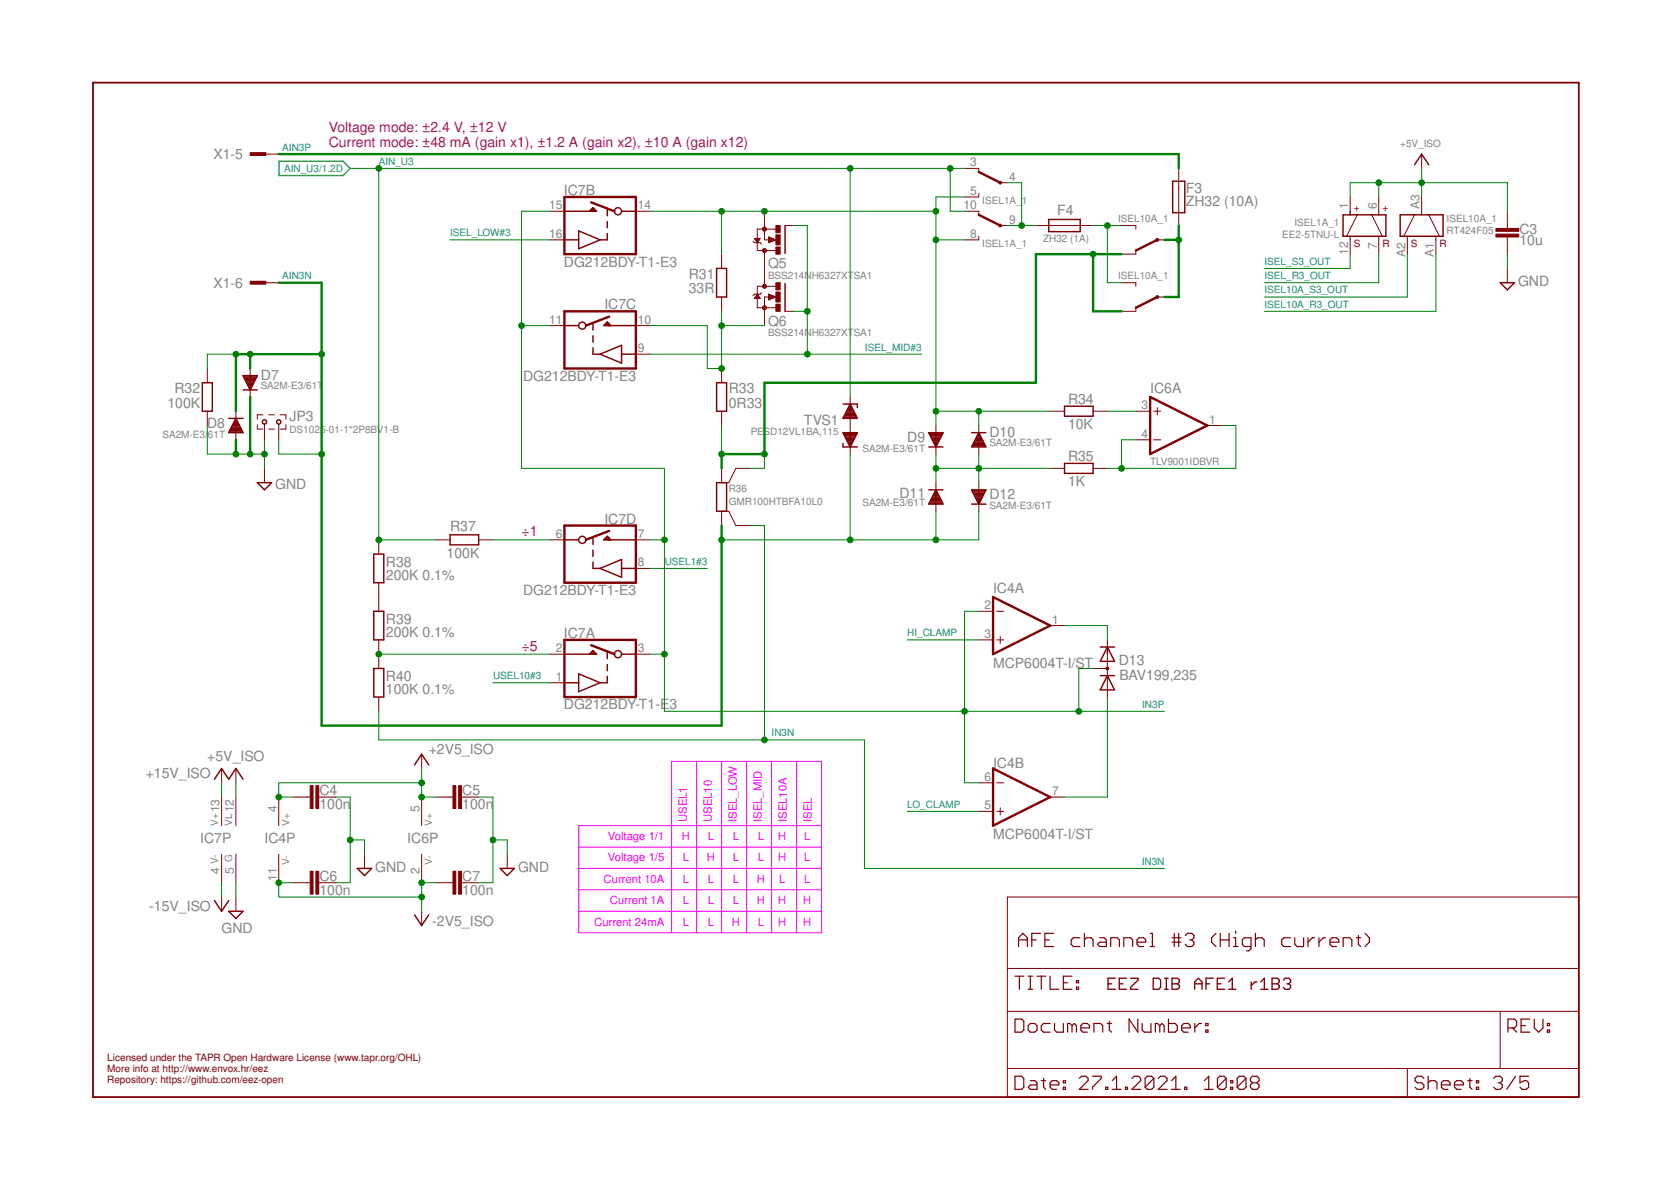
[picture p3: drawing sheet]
<svg xmlns="http://www.w3.org/2000/svg" width="297mm" height="210mm" viewBox="0 0 297 210" stroke-linecap="round" stroke-linejoin="round" font-family="sans-serif">
<g fill="none" stroke="#800000" stroke-width=".21">
<path d="M180.4 173.5h1.6M181.1 168.2v-1.5l.7-.8 .8 .8v1.5M181.1 167h1.5M181.2 173.5v2.3M182.8 173.5h.8M182.8 175.8h.8M183.2 173.5v2.3M183.4 167h.8M184.3 173.5h1.6M185 165.9h-1.6v2.3M185.1 173.5v2.3M185.7 167h.8"/>
<path d="M186.7 173.5v2.3h1.5M187.3 165.9h-1.6v2.3h1.6M189 174.7h.8M190.6 173.5h-1.6v2.3h1.6M191.3 175.5h.4v.3h-.4zM191.3 174.3h.4v.4h-.4zM192 166.7h-1.2l-.4 .3v.8l.4 .4h1.2M192.8 167l.3-.3h.8l.4 .3v1.2M192.8 165.9v2.3M195.5 166.7h.8l.4 .3v1.2h-1.2l-.4-.4 .4-.4h1.2M197.4 168.2v-1.5h1.2l.4 .3v1.2M199.8 168.2v-1.5h1.1l.4 .3v1.2"/>
<path d="M202.1 167.4h1.6v-.4l-.4-.3h-.8l-.4 .3v.8l.4 .4h.8M204.4 165.9h.5v2.3M204.4 168.2h.8M208.3 166.7h1.6M208.3 167.4h1.6M208.7 165.9v2.3M209.5 165.9v2.3M210.7 166.3l.4-.4h.8l.3 .4v.4l-.3 .3M211.5 167h.4M211.9 167l.3 .4v.4l-.3 .4h-.8l-.4-.4M216.2 165.9l-.8 .8v.7l.8 .8M216.9 167h1.6"/>
<path d="M216.9 165.9v2.3M218.5 165.9v2.3M219.3 168.2h.7M219.3 166.7h.3v1.5M219.6 165.5v.4M222.4 168.2h-1.2l-.4-.4v-.8l.4-.3h1.2v1.9l-.4 .4h-.4M223.2 167l.3-.3h.8l.4 .3v1.2M223.2 165.9v2.3M229.4 166.7h-1.2l-.4 .3v.8l.4 .4h1.2M230.2 166.7v1.1l.4 .4h1.1v-1.5M232.5 166.7v1.5M233.7 166.7h-.4l-.8 .7"/>
<path d="M234.5 166.7v1.5M235.6 166.7h-.4l-.7 .7M236.4 167.4h1.6v-.4l-.4-.3h-.8l-.4 .3v.8l.4 .4h.8M238.8 168.2v-1.5h1.1l.4 .3v1.2M241.1 166.7h.8M241.5 166.3v1.5l.4 .4M242.7 165.9l.7 .8v.7l-.7 .8M180.4 181.1h1.2l.4 .4v1.6l-.4 .4h-1.2zM180.4 191.3h1.2l.4 .4v1.5l-.4 .4h-1.2zM182.8 182.3l.4-.4h.7l.4 .4v.8l-.4 .4h-.7l-.4-.4zM183.2 192.1h.7l.4 .3v1.2h-1.1l-.4-.4 .4-.4h1.1M185.1 192.1h.8"/>
<path d="M185.5 191.7v1.5l.4 .4M186.7 192.8h1.5v-.4l-.4-.3h-.8l-.3 .3v.8l.3 .4h.8M186.7 181.9h-1.2l-.4 .4v.8l.4 .4h1.2M187.5 181.9v1.2l.3 .4h1.2v-1.6M189 193.2h.4v.4h-.4zM189 192.1h.4v.3h-.4zM190.6 182.3l-.4-.4h-.4v1.6M190.6 182.3l.4-.4 .3 .4v1.2M190.6 182.3v1.2M191.9 191.7l.4-.4h.7l.4 .4v.4l-1.5 1.5h1.5M192.1 182.7h1.6v-.4l-.4-.4h-.8l-.4 .4v.8l.4 .4h.8M194.2 191.3h1.5v.4l-1.5 1.5v.4"/>
<path d="M194.5 183.5v-1.6h1.1l.4 .4v1.2M196.5 193.2h.4v.4h-.4zM196.8 181.9h.8M197.2 181.5v1.6l.4 .4M197.7 193.6h1.6M197.7 192.1l.8-.8v2.3M200 193.2h.4v.4h-.4zM201.2 191.7l.4-.4h.8l.4 .4v.4l-1.6 1.5h1.6M202.3 181.1v2.4l-1.6-2.4v2.4M203 181.9v1.2l.4 .4h1.2v-1.6M205.1 191.7v1.5l-.4 .4h-.8l-.3-.4M205.1 191.7l-.4-.4h-.8l-.3 .4v1.5"/>
<path d="M205.1 191.7l-1.5 1.5M205.9 191.7l.4-.4h.8l.4 .4v.4l-1.6 1.5h1.6M206.2 182.3l-.4-.4h-.4v1.6M206.2 182.3v1.2M206.2 182.3l.3-.4 .4 .4v1.2M207.7 181.1v2.4h1.2l.4-.4v-.8l-.4-.4h-1.2M208.2 193.6h1.6M208.2 192.1l.8-.8v2.3M210.1 182.7h1.5v-.4l-.4-.4h-.8l-.3 .4v.8l.3 .4h.8M210.6 193.2h.4v.4h-.4zM212.4 181.9v1.6M213.6 181.9h-.4l-.8 .8"/>
<path d="M214.1 193.6h1.5M214.1 192.1l.8-.8v2.3M214.3 183.1h.4v.4h-.4zM214.3 181.9h.4v.4h-.4zM218 191.7v1.5l-.4 .4h-.8l-.4-.4M218 191.7l-.4-.4h-.8l-.4 .4v1.5M218 191.7l-1.6 1.5M218.8 193.2h.3v.4h-.3zM218.8 192.1h.3v.3h-.3zM221.5 191.7v1.5l-.4 .4h-.8l-.4-.4M221.5 191.7l-.4-.4h-.8l-.4 .4v1.5M221.5 191.7l-1.6 1.5"/>
<path d="M222.7 192.4l-.4 .4v.4l.4 .4h.7l.4-.4v-.4l-.4-.4M222.7 192.4l-.4-.3v-.4l.4-.4h.7l.4 .4v.4l-.4 .3M222.7 192.4h.7M253.1 191.7l-.4-.4h-.8l-.4 .4v.4l.4 .3h.8l.4 .4v.4l-.4 .4h-.8l-.4-.4M253.9 192.4l.4-.3h.8l.3 .3v1.2M253.9 191.3v2.3M256.2 192.8h1.6v-.4l-.4-.3h-.8l-.4 .3v.8l.4 .4h.8M258.6 192.8h1.5v-.4l-.4-.3h-.7l-.4 .3v.8l.4 .4h.7M260.9 192.1h.8M261.3 191.7v1.5l.4 .4M262.4 193.2h.4v.4h-.4zM262.4 192.1h.4v.3h-.4z"/>
<path d="M265.5 191.7l.4-.4h.8l.4 .4v.4l-.4 .3M266.3 192.4h.4M266.7 192.4l.4 .4v.4l-.4 .4h-.8l-.4-.4M268.1 182.7h1.1l.4-.4v-.8l-.4-.4h-1.1v2.4M268.8 182.7l.8 .8M269.4 191.3l-1.6 2.3M270.4 182.3h.8M271.7 191.3h-1.5v1.1l.8-.3h.4l.3 .3v.8l-.3 .4h-.8l-.4-.4M271.9 181.1h-1.5v2.4h1.5M272.7 181.1v1.6l.8 .8 .8-.8v-1.6M275.1 183.1h.4v.4h-.4zM275.1 181.9h.4v.4h-.4z"/>
</g>
<path d="M16.5 14.7h264.1v180.3h-264.1z" fill="none" stroke="#800000" stroke-width=".32"/>
<g fill="none" stroke="#800000" stroke-width=".18">
<path d="M47 27.4h2.6M97.8 37.5h2.5M113 37.5h2.6M135.9 37.5v5.1h.9M171.4 29.9h2.6v.7M171.4 37.5h2.6v.7M174 34.4v.6h-2.6M177.8 32.5h1.3M209.5 29.9v10.2M240 35v3.2M241.3 38.2l-1.9 3.8M243.8 38.2l1.9 3.8"/>
<path d="M245.1 35v3.2M251.4 38.2l-1.9 3.8M252.7 27.4v2.5M252.7 35v3.2M254 38.2l1.9 3.8M267.9 37.5v3.1M47 50.2h2.6M97.8 42.6h2.5M97.8 57.9h2.5M113 57.9h2.6M128.3 45.2v2.5M128.3 52.8v2.5"/>
<path d="M133.9 42.9l.2 .2h1l.3 .3M134.1 42.4h1l-.5 .7zM134.1 53h1M134.2 52.9h.8M134.2 42.5h.8M134.3 52.8h.7M134.3 42.7h.6M134.4 52.7h.5M134.4 42.8h.5M134.5 42.9h.3M134.5 52.5h.3M134.5 52.4h.2"/>
<path d="M134.5 43h.2M134.6 52.3h.1M134.6 52.3l.5 .7h-1zM135.4 52l-.3 .3h-1l-.2 .2M135.9 44.5v6.4M136.7 42.1l1.2 .5-1.2 .5zM136.7 43h.2M136.7 42.9h.5M136.7 42.8h.9M136.7 42.7h1.2M136.7 42.5h1M136.7 42.4h.7"/>
<path d="M136.7 42.3h.4M136.7 42.2h.1M136.7 53.3h.1M136.7 53.1h.3M136.7 53h.6M136.7 52.9h.9M136.7 52.7h.9M136.7 52.5h.6M136.7 52.4h.3M136.7 52.3h.1M137.9 50.9h-3.3v3.8h3.3M137.9 52.8h-2v5.1"/>
<path d="M137.9 40.7h-3.3v3.8h3.3M137.9 52.8l-1.2-.5v1M137.9 52.8l-1.2 .5M139.6 40.1h1.4M139.6 55.3h1.4M174 42v.6h-2.6M177.8 40.1h1.3M184.1 40.1h10.2M199.4 40.1h2.5v.6M199.4 50.2h2.5v.7M201.9 54.7v.6h-2.5M201.9 44.5v.7h-2.5"/>
<path d="M205.7 42.6h1.3M205.7 52.8h1.3M240 42v3.2M245.1 42v3.2M250.2 42v3.2M255.2 42v3.2M267.9 42.1v3.1M267.9 47.7v2.5M36.9 65.5v2.5M36.9 73.1v2.5M41.9 73.1v5.1M44.5 65.5v5"/>
<path d="M45.7 75.5v.8h1.1M46.8 73.7h-1.1v.8M47 75.4v2.8M47.8 73.7h1M47.8 76.3h1M49.6 75.4v2.8M49.8 73.7h1v.8M50.8 75.5v.8h-1M113 62.9h2.6M128.3 65.5v2.5M128.3 73.1v2.5M151.1 70.5v10.2"/>
<path d="M166.4 75.6v5.1M174 75.6v5.1M186.7 73.1h2.5M194.3 73.1h2.5M201.9 73.1h2.5M201.9 78.2h2.5M205.1 73.1h1.3M205.1 78.2h1.3M205.7 72.5v1.2M214.6 75.6h2.5M47 83.2v2.6M67.3 95.9v2.6"/>
<path d="M77.5 95.9h2.5M85.1 95.9h2.5M97.8 95.9h2.5M113 95.9h2.6M128.3 83.2v2.6h1.2l1.3-2.6h2.5M128.3 93.4v-2.5h1.2l1.3 2.5h2.5M166.4 85.8v5.1M174 85.8v5.1M186.7 83.2h2.5M194.3 83.2h2.5M67.3 103.6v5M67.3 113.7v5.1"/>
<path d="M97.8 116.3h2.5M113 116.3h2.6M113 101h2.6M174 113.7h2.5M174 108.6h2.5M177.2 113.7h1.2M177.2 108.6h1.2M177.8 113.1v1.3M186.7 111.2h2.5M194.3 118.8h2.5M196.8 113.7v10.2M39.4 136.6v2.5"/>
<path d="M41.9 136.6v2.5M67.3 123.9v2.5M75 134v2.6M97.8 121.3h2.5M174 139.1h2.5M177.2 139.1h1.2M39.4 141.7v5M39.4 151.8v5.1M39.4 159.4v2.6M41.9 141.7v5M41.9 151.8v5.1M41.9 159.4v2.6"/>
<path d="M49.6 141.7v5M49.6 151.8v5.1M52.1 141.7h3M52.1 156.9h3M56.7 141.7h3M56.7 156.9h3M64.8 151.8v2.5M75 141.7v5M75 151.8v5.1M77.5 141.7h3M77.5 156.9h3M82 141.7h3.1"/>
<path d="M82 156.9h3.1M90.2 151.8v2.5M174 144.2h2.5M177.2 144.2h1.2M177.8 143.6v1.2M179.1 159.4h101.5v35.6h-101.5zM186.7 141.7h2.5M75 162v2.5M179.1 179.7h101.5M179.1 172.1h101.5M266.7 179.7v10.2M179.1 189.9h101.5"/>
<path d="M250.2 189.9v5.1"/>
</g>
<g fill="none" stroke="#800000" stroke-width=".23">
<path d="M197 174.9h.6M198.3 173.9h-1.3v1.9h1.3M199 174.9h.6M200.3 173.9h-1.3v1.9h1.3M201 173.9h1.3v.3l-1.3 1.3v.3h1.3M205 173.9h1l.3 .3v1.3l-.3 .3h-1zM207 173.9h.7M207 175.8h.7M207.3 173.9v1.9M208.3 173.9h1l.4 .3v.3l-.4 .4 .4 .3v.3l-.4 .3h-1zM208.3 174.9h1M212.4 174.9h1.3"/>
<path d="M212.4 175.8v-1.3l.6-.6 .7 .6v1.3M214.4 174.9h.6M215.7 173.9h-1.3v1.9M216.4 174.9h.6M217.7 173.9h-1.3v1.9h1.3M218.4 175.8h1.3M218.4 174.5l.7-.6v1.9M222.4 174.5v1.3M223.4 174.5h-.3l-.7 .7M224.1 175.8h1.3M224.1 174.5l.6-.6v1.9M226.1 173.9h1l.3 .3v.3l-.3 .4 .3 .3v.3l-.3 .3h-1z"/>
<path d="M226.1 174.9h1M228.1 174.2l.4-.3h.6l.3 .3v.3l-.3 .4M228.8 174.9h.3M229.1 174.9l.3 .3v.3l-.3 .3h-.6l-.4-.3"/>
</g>
<g fill="none" stroke="#800000" stroke-width=".25">
<path d="M100.3 37.5h5.7l-.6-.6-.6 .6M104.9 37.5h1.1M105.1 37.2h.6M105.3 37h.2M107.9 37.2v1.2M107.9 39.4v1.1M110.5 37.5h2.5M186.4 39h5.6v2.2h-5.6zM208.4 32.2h2.2v5.6h-2.2zM238.7 38.2h7.7v3.8h-7.7zM248.9 38.2h7.6v3.8h-7.6zM251.4 29.3l1.3-1.9 1.3 1.9"/>
<path d="M100.3 42.6h2.6M100.3 57.9h2.6M102.9 41l3.8 1.6-3.8 1.6zM105.4 57.6v1.1M105.4 59.7v1.1M107.5 57.7h.9M107.7 57.4h.5M107.9 41.5v1.1h-1.2M107.9 57.2l-.6 .7h5.7M107.9 57.2l.7 .7M107.9 57.2h.1M127.4 47.7h1.8v5.1h-1.8z"/>
<path d="M139.6 40.1v4.9M139.6 50.4v4.9M266.7 50.2h2.5l-1.3 1.3zM36 68h1.7v5.1h-1.7zM40.7 74.4h2.5M40.7 76.8h2.4M40.8 76.6h2.2M40.9 76.3h2M41 76.1h1.8M41.2 75.9h1.5M41.3 75.7h1.3M41.4 75.5h1.1"/>
<path d="M41.5 75.2h.9M41.6 75h.6M41.7 74.8h.4M41.8 74.6h.2M41.9 74.4l1.3 2.5h-2.5zM43.2 69.3h2.5M43.2 66.8h2.5l-1.2 2.5zM43.2 66.8h2.5M43.3 67h2.3M43.4 67.2h2.1M43.5 67.5h1.9M43.7 67.7h1.6"/>
<path d="M43.8 67.9h1.4M43.9 68.1h1.1M44 68.3h.9M44.1 68.6h.7M44.2 68.8h.5M44.3 69h.3M44.4 69.2h.1M105.4 61.8v1.1h1.3M106.7 62.9l3.8-1.5v3.1zM110.5 62.9h2.5M127.4 68h1.8v5.1h-1.8zM149.9 78.8v.6h2.5"/>
<path d="M149.9 76.9h2.5l-1.3 2.5zM149.9 71.8h2.5v.7M149.9 77h2.5M150 74.1h2.3M150 77.2h2.2M150.1 73.9h2.1M150.1 77.4h2M150.2 73.7h1.8M150.2 77.7h1.8M150.3 73.4h1.6M150.3 77.9h1.6M150.4 73.2h1.4"/>
<path d="M150.5 78.1h1.3M150.5 73h1.2M150.6 78.3h1.1M150.6 72.8h1M150.7 78.6h.9M150.8 72.6h.7M150.8 78.8h.7M150.9 72.3h.5M150.9 79h.4M151 72.1h.3M151 79.2h.2M151.1 71.9h.1"/>
<path d="M151.1 71.8l1.3 2.6h-2.5zM165.1 79.4h2.5M165.1 76.9h2.5l-1.2 2.5zM165.1 77h2.5M165.2 77.2h2.3M165.4 77.4h2M165.5 77.7h1.8M165.6 77.9h1.5M165.7 78.1h1.3M165.8 78.3h1.1M165.9 78.6h.9M166 78.8h.7"/>
<path d="M166.1 79h.5M166.3 79.2h.2M172.7 76.9h2.6M172.8 79.2h2.4M172.9 79h2.1M173 78.8h1.9M173.2 78.6h1.6M173.3 78.3h1.4M173.4 78.1h1.2M173.5 77.9h1M173.6 77.7h.8M173.7 77.4h.6"/>
<path d="M173.8 77.2h.3M173.9 77h.1M174 76.9l1.3 2.5h-2.6zM189.2 72.2h5.1v1.8h-5.1zM45.7 85.8h2.6l-1.3 1.3zM66.4 98.5h1.8v5.1h-1.8zM80 95.1h5.1v1.7h-5.1zM100.3 95.9h2.6M105.4 95.6v1.2M105.4 97.8v1.1M105.4 99.9v1.1h1.3M107.4 95.9h1.1"/>
<path d="M107.6 95.7h.7M107.8 95.4h.3M108.6 95.9l-.7-.6-.6 .6h5.7M127.4 85.8h1.8v5.1h-1.8zM165.1 87.1h2.5M165.2 89.5h2.4M165.3 89.2h2.1M165.4 89h1.9M165.5 88.8h1.7M165.6 88.6h1.5M165.7 88.3h1.3M165.8 88.1h1.1"/>
<path d="M165.9 87.9h.9M166.1 87.7h.6M166.2 87.4h.4M166.3 87.2h.2M166.4 87.1l1.2 2.5h-2.5zM172.7 89.6h2.6M172.7 87.1h2.6l-1.3 2.5zM172.8 87.2h2.4M172.9 87.4h2.2M173 87.7h1.9M173.1 87.9h1.7M173.2 88.1h1.5"/>
<path d="M173.4 88.3h1.2M173.5 88.6h1M173.6 88.8h.8M173.7 89h.6M173.8 89.2h.4M173.9 89.5h.2M189.2 82.4h5.1v1.7h-5.1zM66.4 108.6h1.8v5.1h-1.8zM66.4 118.8h1.8v5.1h-1.8zM100.3 116.3h5.7l-.6-.7-.6 .7M102.9 119.8l3.8 1.5-3.8 1.6zM104.9 116.1h1"/>
<path d="M105.2 115.9h.5M105.4 115.7h.1M106.7 101l3.8-1.6v3.2zM107.9 116v1.1M107.9 118.1v1.1M110.5 116.3h2.5M110.5 101h2.5M195.6 115h2.5M196.8 115l1.3 2.5h-2.5zM38.1 138.5l1.3-1.9 1.3 1.9 1.2-1.9 1.3 1.9M73.7 136l1.3-2 1.2 2M100.3 121.3h2.6"/>
<path d="M107.9 120.2v1.1h-1.2M195.6 120.1h2.5M196.8 120.1l1.3 2.5h-2.5zM63.5 154.3h2.6l-1.3 1.3zM88.9 154.3h2.5l-1.2 1.3zM38.1 160.1l1.3 1.9 1.3-1.9M40.7 162h2.5l-1.3 1.2zM73.7 162.6l1.3 1.9 1.2-1.9"/>
<circle cx="109.9" cy="37.5" r=".64"/>
<circle cx="103.5" cy="57.9" r=".64"/>
<circle cx="47" cy="75" r=".38"/>
<circle cx="49.6" cy="75" r=".38"/>
<circle cx="103.5" cy="95.9" r=".64"/>
<circle cx="109.9" cy="116.3" r=".64"/>
</g>
<g fill="none" stroke="#800000" stroke-width=".42">
<path d="M100.3 35h12.7v10.2h-12.7zM105.1 36l4.1 1.5M174 30.6l3.8 1.9M174 38.2l3.8 1.9M100.3 55.3h12.7v10.2h-12.7zM108.3 56.3l-4.2 1.6M205.7 52.8l-3.8 1.9M205.7 42.6l-3.8 1.9M204.4 70.5l10.2 5.1-10.2 5.1zM100.3 93.4h12.7v10.2h-12.7zM108.3 94.4l-4.2 1.5M100.3 113.7h12.7v10.2h-12.7z"/>
<path d="M105.1 114.7l4.1 1.6M176.5 106.1l10.2 5.1-10.2 5.1zM176.5 136.6l10.2 5.1-10.2 5z"/>
<circle cx="177.8" cy="32.5" r=".13"/>
<circle cx="177.8" cy="40.1" r=".13"/>
<circle cx="205.7" cy="52.8" r=".13"/>
<circle cx="205.7" cy="42.6" r=".13"/>
<circle cx="196.8" cy="118.8" r=".13"/>
</g>
<g fill="#800000" stroke="#800000" stroke-width=".18">
<path d="M80.5 139.6h.5v4.1h-.5z"/>
<path d="M81.5 139.6h.5v4.1h-.5z"/>
<path d="M80.5 154.9h.5v4h-.5z"/>
<path d="M81.5 154.9h.5v4h-.5z"/>
<path d="M137.9 40.1h.8v1.3h-.8z"/>
<path d="M137.9 43.9h.8v1.3h-.8z"/>
<path d="M137.9 41.7h.8v1.8h-.8z"/>
<path d="M137.9 54.1h.8v1.2h-.8z"/>
<path d="M137.9 50.2h.8v1.3h-.8z"/>
<path d="M137.9 51.9h.8v1.8h-.8z"/>
<path d="M44.5 27.1h2.8v.5h-2.8z"/>
<path d="M44.5 50h2.8v.5h-2.8z"/>
<path d="M55.1 139.6h.5v4.1h-.5z"/>
<path d="M56.2 139.6h.5v4.1h-.5z"/>
<path d="M55.1 154.9h.5v4h-.5z"/>
<path d="M56.2 154.9h.5v4h-.5z"/>
<path d="M265.9 41.6h4.1v.5h-4.1z"/>
<path d="M265.9 40.6h4.1v.5h-4.1z"/>
</g>
<g fill="#800000" stroke="#800000" stroke-width=".18">
<circle cx="135.9" cy="44.5" r=".36"/>
<circle cx="135.9" cy="40.7" r=".36"/>
<circle cx="135.9" cy="50.9" r=".36"/>
<circle cx="135.9" cy="54.7" r=".36"/>
</g>
<g fill="none" stroke="#008000" stroke-width=".18">
<path d="M62.3 29.9h109.1M67.3 29.9v66h10.2M97.8 37.5h-5.1v45.7h25.4v43.2h88.9M115.6 37.5h50.8M128.3 37.5v7.7M151.1 29.9v40.6M168.9 29.9v7.6h2.5M171.4 35h-5v40.6M179.1 32.5h2.5v7.6M240 35v-2.5h27.9v5M245.1 32.5v2.5M252.7 29.9v5.1"/>
<path d="M80 42.6h17.8M92.7 57.9h5.1M128.3 55.3v10.2h-2.6v-7.6h-10.1M128.3 57.9h7.6M141 40.1h2.5v22.8M141 55.3h2.5M166.4 42.6h5M179.1 40.1h5M194.3 40.1h5.1M196.8 40.1v10.1h2.6M240 45.2v2.5h-15.2M245.1 45.2v5h-20.3"/>
<path d="M250.2 45.2v7.6h-25.4M255.2 45.2v10.1h-30.4M267.9 45.2v2.5M36.9 75.6v5.1h10.1M41.9 62.9h-5v2.6M47 78.2v5M49.6 78.2v2.5h7.6M115.6 62.9h48.2M128.3 75.6v5.1M166.4 73.1h20.3M174 73.1v2.5M196.8 73.1h5.1"/>
<path d="M201.9 78.2h-2.5v5M217.1 75.6h2.6v7.6h-22.9M87.6 95.9h10.2M115.6 95.9h2.5M133.3 93.4h2.6v38.1M135.9 80.7v2.5h-2.6M151.1 80.7v15.2M166.4 83.2h20.3M166.4 80.7v5.1M166.4 90.9v5M174 80.7v5.1M174 90.9v5h-45.7"/>
<path d="M67.3 116.3h30.5M115.6 116.3h2.5M115.6 101h10.1M161.3 113.7h12.7M174 108.6h-2.6v30.5h2.6M189.2 111.2h7.6v2.5M194.3 118.8h-2.5v7.6M39.4 139.1v2.6M41.9 139.1v2.6M67.3 126.4v5.1h86.4v22.8h53.3M75 139.1h-25.4v2.6h2.5M75 136.6v5.1h2.5"/>
<path d="M87.6 121.3h10.2M196.8 123.9v17.8h-7.6M39.4 156.9v2.5M41.9 156.9v2.5M52.1 156.9h-2.5v2.5h25.4M59.7 141.7h2.6v15.2h-2.6M62.3 149.3h2.5v2.5M77.5 156.9h-2.5v5.1M85.1 141.7h2.5v15.2h-2.5M87.6 149.3h2.6v2.5M161.3 144.2h12.7"/>
</g>
<g fill="#008000" stroke="#008000" stroke-width=".18">
<circle cx="47" cy="80.7" r=".51"/>
<circle cx="44.5" cy="80.7" r=".51"/>
<circle cx="41.9" cy="80.7" r=".51"/>
<circle cx="87.6" cy="149.3" r=".51"/>
<circle cx="62.3" cy="149.3" r=".51"/>
<circle cx="75" cy="141.7" r=".51"/>
<circle cx="75" cy="139.1" r=".51"/>
<circle cx="49.6" cy="141.7" r=".51"/>
<circle cx="75" cy="156.9" r=".51"/>
<circle cx="75" cy="159.4" r=".51"/>
<circle cx="49.6" cy="156.9" r=".51"/>
<circle cx="252.7" cy="32.5" r=".51"/>
<circle cx="245.1" cy="32.5" r=".51"/>
<circle cx="135.9" cy="80.7" r=".51"/>
<circle cx="128.3" cy="80.7" r=".51"/>
<circle cx="194.3" cy="45.2" r=".51"/>
<circle cx="128.3" cy="57.9" r=".51"/>
<circle cx="128.3" cy="65.5" r=".51"/>
<circle cx="174" cy="83.2" r=".51"/>
<circle cx="166.4" cy="83.2" r=".51"/>
<circle cx="166.4" cy="73.1" r=".51"/>
<circle cx="174" cy="73.1" r=".51"/>
<circle cx="128.3" cy="37.5" r=".51"/>
<circle cx="135.9" cy="37.5" r=".51"/>
<circle cx="166.4" cy="42.6" r=".51"/>
<circle cx="166.4" cy="37.5" r=".51"/>
<circle cx="199.4" cy="83.2" r=".51"/>
<circle cx="67.3" cy="116.3" r=".51"/>
<circle cx="196.8" cy="40.1" r=".51"/>
<circle cx="57.2" cy="62.9" r=".51"/>
<circle cx="44.5" cy="62.9" r=".51"/>
<circle cx="41.9" cy="62.9" r=".51"/>
<circle cx="57.2" cy="80.7" r=".51"/>
<circle cx="166.4" cy="95.9" r=".51"/>
<circle cx="151.1" cy="95.9" r=".51"/>
<circle cx="128.3" cy="95.9" r=".51"/>
<circle cx="181.6" cy="40.1" r=".51"/>
<circle cx="67.3" cy="95.9" r=".51"/>
<circle cx="168.9" cy="29.9" r=".51"/>
<circle cx="151.1" cy="29.9" r=".51"/>
<circle cx="67.3" cy="29.9" r=".51"/>
<circle cx="143.5" cy="55.3" r=".51"/>
<circle cx="143.5" cy="62.9" r=".51"/>
<circle cx="135.9" cy="131.5" r=".51"/>
<circle cx="171.4" cy="126.4" r=".51"/>
<circle cx="191.8" cy="126.4" r=".51"/>
<circle cx="118.1" cy="116.3" r=".51"/>
<circle cx="118.1" cy="95.9" r=".51"/>
<circle cx="92.7" cy="57.9" r=".51"/>
<circle cx="209.5" cy="42.6" r=".51"/>
</g>
<path d="M49.6 27.4h159.9v2.5M49.6 50.2h7.6v78.8h71.1v-35.6M194.3 45.2v10.1h5.1M199.4 45.2h-15.3v22.8h-48.2v12.7h-7.6v2.5M207 42.6h2.5M209.5 40.1v12.7h-2.5M41.9 78.2v2.5M44.5 62.9v2.6M44.5 70.5v10.2M57.2 62.9h-15.3v10.2" fill="none" stroke="#008000" stroke-width=".42"/>
<path d="M123.8 135.3v30.5M128.3 135.3v30.5M132.7 135.3v30.5M137.2 135.3v30.5M141.6 135.3v30.5M102.9 150.6h43.1M102.9 154.3h43.1M102.9 158.2h43.1M146 146.7h-43.1v19.1h43.1v-30.5h-26.6v30.5M102.9 162h43.1" fill="none" stroke="#f0f" stroke-width=".18"/>
<path d="M49.6 28.7h11.4l1.3 1.2-1.3 1.3h-11.4z" fill="none" stroke="#008080" stroke-width=".25"/>
<g font-size="2.5" fill="#800080">
<text x="58.4" y="23.5">Voltage mode: ±2.4 V, ±12 V</text>
<text x="58.4" y="26.1">Current mode: ±48 mA (gain x1), ±1.2 A (gain x2), ±10 A (gain x12)</text>
<text x="92.7" y="95.3">÷1</text>
<text x="92.7" y="115.6">÷5</text>
</g>
<g font-size="2.5" fill="#808080">
<text x="37.9" y="28.3">X1-5</text>
<text x="100.2" y="34.7">IC7B</text>
<text x="210.8" y="34.4">F3</text>
<text x="188" y="38.2">F4</text>
<text x="210.8" y="36.7">ZH32 (10A)</text>
<text x="270.1" y="41.6">C3</text>
<text x="100.2" y="47.4">DG212BDY-T1-E3</text>
<text x="136.5" y="47.7">Q5</text>
<text x="270.1" y="43.5">10u</text>
<text x="37.9" y="51.1">X1-6</text>
<text x="122.4" y="52.1">33R</text>
<text x="122.4" y="49.6">R31</text>
<text x="269.9" y="50.9">GND</text>
<text x="107.4" y="55">IC7C</text>
<text x="136.5" y="57.9">Q6</text>
<text x="31" y="69.9">R32</text>
<text x="46.4" y="67.5">D7</text>
<text x="93" y="67.7">DG212BDY-T1-E3</text>
<text x="129.5" y="69.9">R33</text>
<text x="189.9" y="71.8">R34</text>
<text x="204.5" y="69.9">IC6A</text>
<text x="29.8" y="72.5">100K</text>
<text x="36.8" y="76">D8</text>
<text x="51.5" y="74.9">JP3</text>
<text x="129.5" y="72.5">0R33</text>
<text x="142.9" y="75.5">TVS1</text>
<text x="175.9" y="77.7">D10</text>
<text x="189.9" y="76.3">10K</text>
<text x="161.3" y="78.5">D9</text>
<text x="189.9" y="82">R35</text>
<text x="48.9" y="86.9">GND</text>
<text x="159.9" y="88.5">D11</text>
<text x="175.9" y="88.7">D12</text>
<text x="189.9" y="86.4">1K</text>
<text x="80" y="94.5">R37</text>
<text x="107.4" y="93.1">IC7D</text>
<text x="68.6" y="100.8">R38</text>
<text x="79.4" y="99.3">100K</text>
<text x="68.6" y="103.1">200K 0.1%</text>
<text x="93" y="105.8">DG212BDY-T1-E3</text>
<text x="176.5" y="105.3">IC4A</text>
<text x="68.6" y="113.2">200K 0.1%</text>
<text x="68.6" y="111">R39</text>
<text x="100.2" y="113.4">IC7A</text>
<text x="176.5" y="118.7">MCP6004T-I/ST</text>
<text x="198.9" y="118.1">D13</text>
<text x="68.6" y="123.4">100K 0.1%</text>
<text x="68.6" y="121.1">R40</text>
<text x="199" y="120.9">BAV199,235</text>
<text x="100.2" y="126.1">DG212BDY-T1-E3</text>
<text x="36.8" y="135.3">+5V_ISO</text>
<text x="76.2" y="134">+2V5_ISO</text>
<text x="176.5" y="136.5">IC4B</text>
<text x="25.9" y="138.4">+15V_ISO</text>
<text x="56.8" y="143.8">100n</text>
<text x="56.8" y="141.3">C4</text>
<text x="82.2" y="143.8">100n</text>
<text x="82.2" y="141.3">C5</text>
<text x="35.6" y="149.9">IC7P</text>
<text x="47" y="149.9">IC4P</text>
<text x="72.4" y="149.9">IC6P</text>
<text x="176.5" y="149.2">MCP6004T-I/ST</text>
<text x="66.7" y="155">GND</text>
<text x="92.1" y="155">GND</text>
<text x="26.5" y="162">-15V_ISO</text>
<text x="56.8" y="159.1">100n</text>
<text x="56.8" y="156.5">C6</text>
<text x="82.2" y="159.1">100n</text>
<text x="82.2" y="156.5">C7</text>
<text x="39.4" y="165.8">GND</text>
<text x="76.8" y="164.5">-2V5_ISO</text>
</g>
<g font-size="2.1" fill="#808080">
<text x="172.4" y="29.6">3</text>
<text x="172.4" y="34.7">5</text>
<text x="179.4" y="32.1">4</text>
<text x="97.6" y="37.2">15</text>
<text x="113.4" y="37.2">14</text>
<text x="171.3" y="37.2">10</text>
<text x="179.4" y="39.7">9</text>
<text x="239.7" y="37.2" transform="rotate(-90 239.7 37.2)">1</text>
<text x="244.7" y="37.2" transform="rotate(-90 244.7 37.2)">6</text>
<text x="252.4" y="37.2" transform="rotate(-90 252.4 37.2)">A3</text>
<text x="97.6" y="42.3">16</text>
<text x="172.4" y="42.3">8</text>
<text x="239.7" y="45.4" transform="rotate(-90 239.7 45.4)">12</text>
<text x="244.7" y="44.2" transform="rotate(-90 244.7 44.2)">7</text>
<text x="249.8" y="45.6" transform="rotate(-90 249.8 45.6)">A2</text>
<text x="254.9" y="45.6" transform="rotate(-90 254.9 45.6)">A1</text>
<text x="97.6" y="57.5">11</text>
<text x="113.4" y="57.5">10</text>
<text x="113.4" y="62.6">9</text>
<text x="202.9" y="77.8">4</text>
<text x="202.9" y="72.7">3</text>
<text x="215" y="75.3">1</text>
<text x="98.8" y="95.6">6</text>
<text x="113.4" y="95.6">7</text>
<text x="113.4" y="100.7">8</text>
<text x="175" y="108.3">2</text>
<text x="175" y="113.4">3</text>
<text x="187" y="110.8">1</text>
<text x="98.8" y="115.9">2</text>
<text x="113.4" y="115.9">3</text>
<text x="98.8" y="121">1</text>
<text x="175" y="138.8">6</text>
<text x="175" y="143.8">5</text>
<text x="187" y="141.3">7</text>
<text x="39" y="144.4" transform="rotate(-90 39 144.4)">13</text>
<text x="41.6" y="144.4" transform="rotate(-90 41.6 144.4)">12</text>
<text x="49.2" y="144.4" transform="rotate(-90 49.2 144.4)">4</text>
<text x="74.6" y="144.4" transform="rotate(-90 74.6 144.4)">5</text>
<text x="39" y="155.3" transform="rotate(-90 39 155.3)">4</text>
<text x="41.6" y="155.3" transform="rotate(-90 41.6 155.3)">5</text>
<text x="74.6" y="155.3" transform="rotate(-90 74.6 155.3)">2</text>
<text x="49.2" y="156.5" transform="rotate(-90 49.2 156.5)">11</text>
</g>
<g font-size="2" fill="#f0f">
<text x="108.1" y="149.3">Voltage 1/1</text>
<text x="121.2" y="149.3">H</text>
<text x="122.1" y="146.1" transform="rotate(-90 122.1 146.1)">USEL1</text>
<text x="125.8" y="149.3">L</text>
<text x="126.5" y="146.1" transform="rotate(-90 126.5 146.1)">USEL10</text>
<text x="130.3" y="149.3">L</text>
<text x="131" y="146.1" transform="rotate(-90 131 146.1)">ISEL_LOW</text>
<text x="134.7" y="149.3">L</text>
<text x="135.4" y="146.1" transform="rotate(-90 135.4 146.1)">ISEL_MID</text>
<text x="138.3" y="149.3">H</text>
<text x="139.8" y="146.1" transform="rotate(-90 139.8 146.1)">ISEL10A</text>
<text x="143" y="149.3">L</text>
<text x="144.3" y="146.1" transform="rotate(-90 144.3 146.1)">ISEL</text>
<text x="108.1" y="153.1">Voltage 1/5</text>
<text x="121.4" y="153.1">L</text>
<text x="125.6" y="153.1">H</text>
<text x="130.3" y="153.1">L</text>
<text x="134.7" y="153.1">L</text>
<text x="138.3" y="153.1">H</text>
<text x="143" y="153.1">L</text>
<text x="107.3" y="156.9">Current 10A</text>
<text x="108.4" y="160.7">Current 1A</text>
<text x="121.4" y="156.9">L</text>
<text x="121.4" y="160.7">L</text>
<text x="125.8" y="156.9">L</text>
<text x="125.8" y="160.7">L</text>
<text x="130.3" y="156.9">L</text>
<text x="130.3" y="160.7">L</text>
<text x="134.5" y="156.9">H</text>
<text x="134.5" y="160.7">H</text>
<text x="138.3" y="160.7">H</text>
<text x="138.5" y="156.9">L</text>
<text x="142.8" y="160.7">H</text>
<text x="143" y="156.9">L</text>
<text x="105.6" y="164.5">Current 24mA</text>
<text x="121.4" y="164.5">L</text>
<text x="125.8" y="164.5">L</text>
<text x="130.1" y="164.5">H</text>
<text x="134.7" y="164.5">L</text>
<text x="138.3" y="164.5">H</text>
<text x="142.8" y="164.5">H</text>
</g>
<g font-size="1.8" fill="#008080">
<text x="50.2" y="26.8">AIN3P</text>
<text x="67.3" y="29.3">AIN_U3</text>
<text x="50.5" y="30.6">AIN_U3/1.2D</text>
<text x="80" y="42">ISEL_LOW#3</text>
<text x="224.8" y="47.1">ISEL_S3_OUT</text>
<text x="50.2" y="49.6">AIN3N</text>
<text x="224.8" y="52.1">ISEL10A_S3_OUT</text>
<text x="224.8" y="49.6">ISEL_R3_OUT</text>
<text x="224.8" y="54.7">ISEL10A_R3_OUT</text>
<text x="153.8" y="62.3">ISEL_MID#3</text>
<text x="118.2" y="100.4">USEL1#3</text>
<text x="161.3" y="113.1">HI_CLAMP</text>
<text x="87.6" y="120.7">USEL10#3</text>
<text x="203" y="125.8">IN3P</text>
<text x="137.2" y="130.9">IN3N</text>
<text x="161.3" y="143.6">LO_CLAMP</text>
<text x="203" y="153.7">IN3N</text>
</g>
<g font-size="1.8" fill="#808080">
<text x="248.9" y="26.1">+5V_ISO</text>
<text x="174.6" y="36.3">ISEL1A_</text>
<text x="181.6" y="36.3">1</text>
<text x="198.7" y="39.5">ISEL10A_1</text>
<text x="230.1" y="40.1">ISEL1A_1</text>
<text x="257.2" y="41.6">RT424F05</text>
<text x="257.2" y="39.5">ISEL10A_1</text>
<text x="174.6" y="43.9">ISEL1A_1</text>
<text x="185.4" y="43">ZH32 (1A)</text>
<text x="227.9" y="42.4">EE2-5TNU-L</text>
<text x="136.5" y="49.6">BSS214NH6327XTSA1</text>
<text x="198.7" y="49.6">ISEL10A_1</text>
<text x="136.5" y="59.8">BSS214NH6327XTSA1</text>
<text x="46.4" y="69.1">SA2M-E3/61T</text>
<text x="28.9" y="77.8">SA2M-E3/</text>
<text x="37" y="77.8">61T</text>
<text x="51.5" y="76.9">DS1025-01-1*2P8BV1-B</text>
<text x="133.5" y="77.3">PESD12VL1BA,115</text>
<text x="153.3" y="80.3">SA2M-E3/61T</text>
<text x="175.9" y="79.2">SA2M-E3/61T</text>
<text x="204.5" y="82.6">TLV9001IDBVR</text>
<text x="129.5" y="89.7">GMR100HTBFA10L0</text>
<text x="129.5" y="87.5">R36</text>
<text x="153.3" y="90">SA2M-E3/61T</text>
<text x="175.9" y="90.5">SA2M-E3/61T</text>
<text x="38.8" y="146.7" transform="rotate(-90 38.8 146.7)">V+</text>
<text x="41.3" y="146.7" transform="rotate(-90 41.3 146.7)">VL</text>
<text x="51.5" y="146.7" transform="rotate(-90 51.5 146.7)">V+</text>
<text x="76.8" y="146.7" transform="rotate(-90 76.8 146.7)">V+</text>
<text x="38.8" y="153.5" transform="rotate(-90 38.8 153.5)">V-</text>
<text x="41.3" y="153.2" transform="rotate(-90 41.3 153.2)">G</text>
<text x="51.5" y="153.7" transform="rotate(-90 51.5 153.7)">V-</text>
<text x="76.8" y="153.7" transform="rotate(-90 76.8 153.7)">V-</text>
</g>
<g font-size="1.8" fill="#800000">
<text x="240.6" y="37.5">+</text>
<text x="245.7" y="37.5">+</text>
<text x="240.6" y="43.9">S</text>
<text x="245.7" y="43.9">R</text>
<text x="250.8" y="43.9">S</text>
<text x="255.9" y="43.9">R</text>
<text x="19.1" y="188.6">Licensed under the TAPR Open Hardware License (www.tapr.org/OHL)</text>
<text x="19.1" y="190.5">More info at http://www.envox.hr/eez</text>
<text x="19.1" y="192.4">Repository: https://github.com/eez-open</text>
</g>
</svg>
